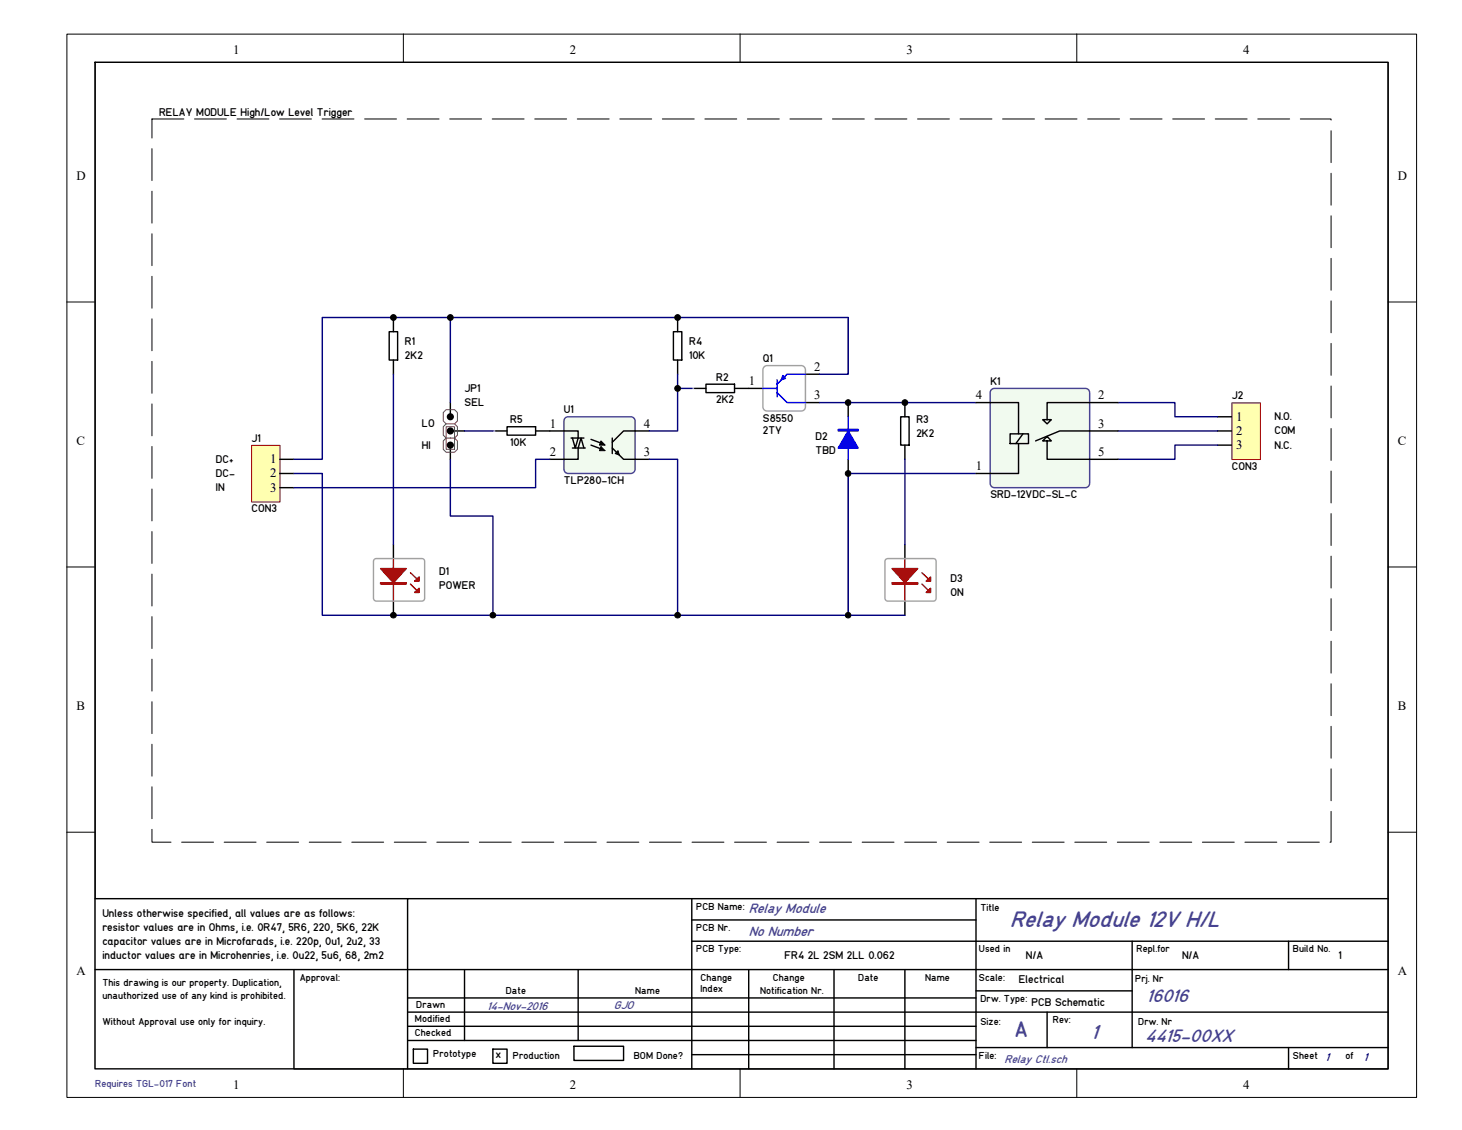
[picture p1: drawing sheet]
<svg xmlns="http://www.w3.org/2000/svg" width="279mm" height="216mm" viewBox="0 0 279 216" stroke-linecap="round" stroke-linejoin="round" font-family="sans-serif">
<g fill="none" stroke="#000" stroke-width=".19">
<path d="M12.8 6.5h257.9v203.2h-257.9zM18.2 11.9h247.1v192.4h-247.1zM77.1 6.5v5.4M141.4 6.5v5.4M205.8 6.5v5.4M12.7 57.7h5.5M265.3 57.7h5.4M12.7 108.3h5.5M265.3 108.3h5.4M12.7 159h5.5M265.3 159h5.4M77.1 204.2v5.4"/>
<path d="M141.4 204.2v5.4M205.8 204.2v5.4"/>
</g>
<path d="M18.2 171.8h59.7v13.5h-59.7z" fill="#fff"/>
<path d="M18.2 171.7h59.7v13.6h-59.7z" fill="none" stroke="#fff" stroke-width=".19"/>
<path d="M18.2 185.3h38v19h-38z" fill="#fff"/>
<path d="M18.2 185.3h38v19h-38z" fill="none" stroke="#fff" stroke-width=".19"/>
<g fill="none" stroke="#000" stroke-width=".27">
<path d="M18.2 11.9h247.1v192.3h-247.1zM143.1 74.2h2.7M153.9 76.9h2.7M153.9 71.5h2.7M18.2 171.7h59.7M132.2 171.7v32.5M132.2 179.8h133.1M132.2 175.8h54.3M186.5 171.7v32.5M216.4 179.8v20.4M246.3 179.8v5.5M265.3 171.7h-187.4v32.5"/>
<path d="M18.2 185.3h247.1M56.2 185.3v18.9M77.9 190.7h108.6M77.9 193.4h187.4M77.9 196.1h108.6M77.9 198.8h108.6M88.8 185.3v13.5M109.7 199.9h9.5v2.7h-9.5zM110.5 185.3v13.5M143.1 185.3v18.9M159.4 185.3v18.9M172.9 185.3v18.9"/>
<path d="M186.5 189.3h29.9M200.1 193.4v6.8M79 200.4h2.7v2.8h-2.7zM94.2 200.4h2.7v2.8h-2.7zM132.2 201.5h54.3M186.5 200.2h78.8M246.3 200.2v4"/>
</g>
<path d="M146 70.1l.6-.2h6.5a.81 .81 0 0 1 .8 .8v7a.78 .78 0 0 1-.8 .8h-6.5a.78 .78 0 0 1-.8-.8v-7z" fill="none" stroke="#a4a4a4" stroke-width=".27"/>
<path d="M145.8 74.2h2.7M148.5 75l1.9 1.9h3.5M148.5 72.6v3.2M149.6 71.8l.5 .5-.8 .3zM153.9 71.5h-3.5l-1.9 1.9" fill="none" stroke="#00f" stroke-width=".27"/>
<path d="M108 79.9l.6-.3h11.9a.81 .81 0 0 1 .9 .8v9.3a.84 .84 0 0 1-.9 .8h-11.9a.8 .8 0 0 1-.8-.8v-9.3z" fill-rule="evenodd" fill="#f1faef"/>
<path d="M108 79.9l.6-.3h11.9a.81 .81 0 0 1 .9 .8v9.3a.84 .84 0 0 1-.9 .8h-11.9a.8 .8 0 0 1-.8-.8v-9.3z" fill="none" stroke="#48438b" stroke-width=".27"/>
<path d="M105.1 82.3h5.4v1.4l-.6 1.9-.5-1.9M109.1 83.7h2.5M109.4 85.6h2.4M111.6 85.6l-.6-1.9-.5 1.9v2.2h-5.4M112.9 83.9l2.2 .9M112.9 85l2.2 .9M117 85.6l2.2 2.2h4.9M117 83.7v3M124.1 82.3h-4.9l-2.2 2.2" fill="none" stroke="#000" stroke-width=".27"/>
<path d="M114.9 84.2l.8 .8h-1.1zM114.9 85.3l.8 .8h-1.1zM118.1 86.1l.3 .9-.8-.3z" fill="#000"/>
<path d="M114.9 84.2l.8 .8h-1.1zM114.9 85.3l.8 .8h-1.1zM118.1 86.1l.3 .9-.8-.3z" fill="none" stroke="#000" stroke-width=".19"/>
<path d="M235.5 77h5.4v10.8h-5.4z" fill="#ffffb0"/>
<path d="M235.4 77h5.5v10.8h-5.5z" fill="none" stroke="#800000" stroke-width=".19"/>
<path d="M232.7 79.6h2.7M232.7 82.3h2.7M232.7 85h2.7" fill="none" stroke="#000" stroke-width=".27"/>
<path d="M48.1 85.1h5.4v10.8h-5.4z" fill="#ffffb0"/>
<path d="M48.1 85.1h5.4v10.8h-5.4z" fill="none" stroke="#800000" stroke-width=".19"/>
<path d="M53.5 87.8h2.7M53.5 90.5h2.7M53.5 93.2h2.7M75.2 104v2.7M75.2 114.9v2.7" fill="none" stroke="#000" stroke-width=".27"/>
<path d="M75.2 106.7v8.2M78.4 111.6l1.1 1.1M78.4 109.4l1.1 1.1" fill="none" stroke="#bf0000" stroke-width=".27"/>
<path d="M72.7 108.6h4.9l-2.4 2.7z" fill="#bf0000"/>
<path d="M72.7 108.6h4.9l-2.4 2.7zM72.7 111.3h4.9v.3h-4.9z" fill="none" stroke="#bf0000" stroke-width=".27"/>
<path d="M72.7 111.5h4.9" fill="none" stroke="#bf0000" stroke-width=".25"/>
<path d="M79.2 113.2l.9-.8v.8z" fill="#bf0000"/>
<path d="M79.2 113.2l.9-.8v.8z" fill="none" stroke="#bf0000" stroke-width=".27"/>
<path d="M79.2 111l.9-.8v.8z" fill="#bf0000"/>
<path d="M79.2 111l.9-.8v.8zM172.9 106.7v8.2M176.2 111.6l1.1 1.1M176.2 109.4l1.1 1.1" fill="none" stroke="#bf0000" stroke-width=".27"/>
<path d="M71.5 107l.4-.3 9 .1 .3 .5-.1 7.3-.5 .3-8.9-.1-.3-.5z" fill="none" stroke="#a4a4a4" stroke-width=".27"/>
<path d="M172.9 104v2.7M172.9 114.9v2.7" fill="none" stroke="#000" stroke-width=".27"/>
<path d="M170.5 108.6h4.9l-2.5 2.7z" fill="#bf0000"/>
<path d="M170.5 108.6h4.9l-2.5 2.7zM170.5 111.3h4.9v.3h-4.9z" fill="none" stroke="#bf0000" stroke-width=".27"/>
<path d="M170.5 111.5h4.9" fill="none" stroke="#bf0000" stroke-width=".25"/>
<path d="M177 113.2l.8-.8v.8z" fill="#bf0000"/>
<path d="M177 113.2l.8-.8v.8z" fill="none" stroke="#bf0000" stroke-width=".27"/>
<path d="M177 111l.8-.8v.8z" fill="#bf0000"/>
<path d="M177 111l.8-.8v.8z" fill="none" stroke="#bf0000" stroke-width=".27"/>
<path d="M169.2 107l.5-.3 9 .1 .2 .5-.1 7.3-.4 .3-9-.1-.3-.5z" fill="none" stroke="#a4a4a4" stroke-width=".27"/>
<path d="M75.2 60.7v.5M129.5 60.7v.5M132.2 74.2h.6M172.9 76.9v.6M94.2 82.3h.5" fill="none" stroke="#8080c0" stroke-width=".27"/>
<g fill="none" stroke="#000" stroke-width=".27">
<path d="M74.4 63.4h1.6v5.4h-1.6zM75.2 61.2v2.2M75.2 68.8v2.7M128.7 63.4h1.6v5.4h-1.6zM129.5 61.2v2.2M129.5 68.8v2.7M132.8 74.2h2.1M134.9 73.4h5.5v1.6h-5.5zM140.4 74.2h2.7M162.1 76.9v2.7M172.1 79.6h1.6v5.4h-1.6zM172.9 77.5v2.1"/>
<path d="M94.7 82.3h2.2M96.9 81.5h5.5v1.6h-5.5zM102.4 82.3h2.7M162.1 87.8v2.7M172.9 85v2.8"/>
</g>
<path d="M129.5 71.5v2.7M132.2 74.2h-2.7v8.1h-5.4M156.6 71.5h5.5v-10.8h-100.5v27.1h-5.4M156.6 76.9h29.9" fill="none" stroke="#000080" stroke-width=".27"/>
<path d="M162.1 79.6v8.2M160.2 82h3.8v.3h-3.8z" fill="none" stroke="#00f" stroke-width=".27"/>
<path d="M160.2 82.2h3.8" fill="none" stroke="#00f" stroke-width=".3"/>
<path d="M162.1 82.3l1.9 3.3h-3.8z" fill="#00f"/>
<path d="M162.1 82.3l1.9 3.3h-3.8z" fill="none" stroke="#00f" stroke-width=".27"/>
<path d="M75.2 71.5v32.5M86.1 60.7v16.2M213.7 76.9h10.8v2.7h8.2M56.2 90.5h5.4v27.1h100.5v-27.1h24.4M86.1 87.8v10.8h8.1v19M88.8 82.3h5.4M105.1 87.8h-2.7v5.4h-46.2M172.9 87.8v16.2M213.7 82.3h19M232.7 85h-8.2v2.8h-10.8M162.1 117.6h10.8" fill="none" stroke="#000080" stroke-width=".27"/>
<g fill="none" stroke="#000" stroke-width=".27">
<path d="M86.1 76.9v2.7M86.1 85v2.8M86.1 82.3h2.7"/>
<circle cx="86.1" cy="79.6" r=".55"/>
<circle cx="86.1" cy="85" r=".55"/>
<circle cx="86.1" cy="82.3" r=".55"/>
</g>
<g fill="#000">
<circle cx="75.2" cy="60.7" r=".55"/>
<circle cx="86.1" cy="60.7" r=".55"/>
<circle cx="86.1" cy="79.6" r=".55"/>
<circle cx="129.5" cy="60.7" r=".55"/>
<circle cx="129.5" cy="74.2" r=".55"/>
<circle cx="172.9" cy="76.9" r=".55"/>
<circle cx="86.1" cy="85" r=".55"/>
<circle cx="86.1" cy="82.3" r=".55"/>
<circle cx="75.2" cy="117.5" r=".54"/>
<circle cx="94.2" cy="117.5" r=".54"/>
<circle cx="162.1" cy="117.5" r=".53"/>
</g>
<path d="M84.7 84.2l.6-.5h1.6l.5 .5v1.7l-.5 .5h-1.6l-.6-.5zM85.3 83.7l-.6-.6v-1.6l.6-.5h1.6l.5 .5v1.6l-.5 .6M85.3 81.5h1.6v4.4h-1.6zM85.3 81l-.6-.6v-1.6l.6-.5h1.6l.5 .5v1.6l-.5 .6" fill="none" stroke="#713c38" stroke-width=".19"/>
<path d="M29 22.7h225.4v138.2h-225.4v-138.2" fill="none" stroke="#000" stroke-width=".19" stroke-dasharray="6.1 2"/>
<g fill="none" stroke="#000" stroke-width=".19">
<circle cx="75.2" cy="60.7" r=".55"/>
<circle cx="86.1" cy="60.7" r=".55"/>
<circle cx="129.5" cy="60.7" r=".55"/>
<circle cx="129.5" cy="74.2" r=".55"/>
<circle cx="172.9" cy="76.9" r=".55"/>
<circle cx="75.2" cy="117.5" r=".54"/>
<circle cx="94.2" cy="117.5" r=".54"/>
<circle cx="162.1" cy="117.5" r=".53"/>
</g>
<path d="M189.5 74.4l.5-.2h17.4a.8 .8 0 0 1 .8 .8v17.4a.83 .83 0 0 1-.8 .8h-17.4a.83 .83 0 0 1-.8-.8v-17.4z" fill-rule="evenodd" fill="#f1faef"/>
<path d="M189.5 74.4l.5-.2h17.4a.8 .8 0 0 1 .8 .8v17.4a.83 .83 0 0 1-.8 .8h-17.4a.83 .83 0 0 1-.8-.8v-17.4z" fill="none" stroke="#48438b" stroke-width=".27"/>
<path d="M186.5 76.9h8.1v6M213.7 76.9h-13.6v3.3M193 82.9h3.6v1.9h-3.6zM194.6 84.8v5.7h-8.1M195.5 82.9l-1.4 1.9M199.3 84.2l.8-.8 .8 .8zM199.3 80.2h1.6l-.8 .8zM200.1 84.2v3.6h13.6M213.7 82.3h-11.2l-4.6 1.9" fill="none" stroke="#000" stroke-width=".27"/>
<g fill="#000">
<circle cx="162.1" cy="76.9" r=".53"/>
<circle cx="162.1" cy="90.5" r=".53"/>
<circle cx="129.5" cy="117.5" r=".54"/>
</g>
<g fill="none" stroke="#000" stroke-width=".19">
<circle cx="162.1" cy="76.9" r=".53"/>
<circle cx="162.1" cy="90.5" r=".53"/>
<circle cx="129.5" cy="117.5" r=".54"/>
</g>
<path d="M124.1 87.8h5.4v29.8" fill="none" stroke="#000080" stroke-width=".27"/>
<text font-size="4.5" fill="#48438b" x="193" y="177.2">Relay Module 12V H/L</text>
<text font-size="4.2" fill="#48438b" x="193.9" y="198.1">A</text>
<text font-size="4" fill="#48438b" x="208.5" y="198.5">1</text>
<g font-size="3.6" fill="#48438b">
<text x="219.1" y="191.5">16016</text>
<text x="218.9" y="199.1">4415-00XX</text>
</g>
<g font-size="2.7" fill="#48438b">
<text x="143.1" y="178.8">No Number</text>
<text x="143.1" y="174.5">Relay Module</text>
</g>
<g font-size="2.4">
<text x="44.5" y="10.2">1</text>
<text x="108.9" y="10.2">2</text>
<text x="173.2" y="10.2">3</text>
<text x="237.6" y="10.2">4</text>
<text x="14.6" y="34.4">D</text>
<text x="267.2" y="34.4">D</text>
<text x="155.6" y="70.9">2</text>
<text x="143.1" y="73.6">1</text>
<text x="155.6" y="76.3">3</text>
<text x="186.5" y="76.3">4</text>
<text x="209.9" y="76.3">2</text>
<text x="105.1" y="81.7">1</text>
<text x="123" y="81.7">4</text>
<text x="209.9" y="81.7">3</text>
<text x="236.2" y="80.4">1</text>
<text x="236.2" y="83.1">2</text>
<text x="14.6" y="85">C</text>
<text x="51.6" y="88.5">1</text>
<text x="105.1" y="87.2">2</text>
<text x="123" y="87.2">3</text>
<text x="186.5" y="89.9">1</text>
<text x="209.9" y="87.2">5</text>
<text x="236.2" y="85.8">3</text>
<text x="267.2" y="85">C</text>
<text x="51.6" y="91.2">2</text>
<text x="51.6" y="93.9">3</text>
<text x="14.6" y="135.7">B</text>
<text x="267.2" y="135.7">B</text>
<text x="14.6" y="186.3">A</text>
<text x="267.2" y="186.3">A</text>
<text x="44.5" y="208">1</text>
<text x="108.9" y="208">2</text>
<text x="173.2" y="208">3</text>
<text x="237.6" y="208">4</text>
</g>
<g font-size="2.2" fill="#48438b">
<text x="93.1" y="193">14-Nov-2016</text>
<text x="117.3" y="192.7">GJO</text>
<text x="192" y="203">Relay Ctl.sch</text>
</g>
<g font-size="2.2" fill="#000080">
<text x="253.3" y="202.8">1</text>
<text x="260.6" y="202.8">1</text>
</g>
<g font-size="2.1">
<text x="30.4" y="22.1">RELAY MODULE High/Low Level Trigger</text>
<text x="77.4" y="66">R1</text>
<text x="131.7" y="66">R4</text>
<text x="77.4" y="68.7">2K2</text>
<text x="131.7" y="68.7">10K</text>
<text x="145.8" y="69.2">Q1</text>
<text x="88.8" y="74.9">JP1</text>
<text x="88.8" y="77.6">SEL</text>
<text x="136.9" y="72.7">R2</text>
<text x="136.9" y="77.1">2K2</text>
<text x="189.3" y="73.5">K1</text>
<text x="235.4" y="76.2">J2</text>
<text x="80.6" y="81.7">LO</text>
<text x="97.5" y="80.9">R5</text>
<text x="107.8" y="79">U1</text>
<text x="145.8" y="80.6">S8550</text>
<text x="145.8" y="83">2TY</text>
<text x="175.1" y="80.9">R3</text>
<text x="175.1" y="83.6">2K2</text>
<text x="243.5" y="80.3">N.O.</text>
<text x="243.5" y="83">COM</text>
<text x="41.3" y="88.4">DC+</text>
<text x="48" y="84.4">J1</text>
<text x="80.6" y="85.7">HI</text>
<text x="97.5" y="85.2">10K</text>
<text x="155.9" y="84.1">D2</text>
<text x="155.9" y="86.8">TBD</text>
<text x="235.4" y="89.8">CON3</text>
<text x="243.5" y="85.7">N.C.</text>
<text x="41.3" y="91.1">DC-</text>
<text x="41.3" y="93.9">IN</text>
<text x="107.8" y="92.5">TLP280-1CH</text>
<text x="189.3" y="95.2">SRD-12VDC-SL-C</text>
<text x="48" y="97.9">CON3</text>
<text x="83.9" y="109.9">D1</text>
<text x="83.9" y="112.6">POWER</text>
<text x="181.7" y="111.2">D3</text>
<text x="181.7" y="113.9">ON</text>
<text x="19.6" y="175.1">Unless otherwise specified, all values are as follows:</text>
<text x="19.6" y="177.8">resistor values are in Ohms, i.e. 0R47, 5R6, 220, 5K6, 22K</text>
<text x="19.6" y="180.6">capacitor values are in Microfarads, i.e. 220p, 0u1, 2u2, 33</text>
<text x="19.6" y="183.3">inductor values are in Microhenries, i.e. 0u22, 5u6, 68, 2m2</text>
<text x="149.9" y="183.3">FR4 2L 2SM 2LL 0.062</text>
<text x="196" y="183.3">N/A</text>
<text x="225.9" y="183.3">N/A</text>
<text x="255.8" y="183.3">1</text>
<text x="194.7" y="187.9">Electrical</text>
<text x="197.1" y="192.2">PCB Schematic</text>
<text x="94.7" y="202.2">x</text>
</g>
<g font-size="1.9">
<text x="133.1" y="173.8">PCB Name:</text>
<text x="133.1" y="177.9">PCB Nr.</text>
<text x="187.4" y="174.1">Title</text>
<text x="133.1" y="181.9">PCB Type:</text>
<text x="187.1" y="181.9">Used in</text>
<text x="217.2" y="181.9">Repl.for</text>
<text x="247.1" y="181.9">Build No.</text>
<text x="19.6" y="188.5">This drawing is our property. Duplication,</text>
<text x="19.6" y="190.9">unauthorized use of any kind is prohibited.</text>
<text x="57.3" y="187.4">Approval:</text>
<text x="96.6" y="189.8">Date</text>
<text x="121.4" y="189.8">Name</text>
<text x="133.9" y="187.4">Change</text>
<text x="133.9" y="189.6">Index</text>
<text x="145.2" y="189.8">Notification Nr.</text>
<text x="147.7" y="187.4">Change</text>
<text x="164" y="187.4">Date</text>
<text x="176.8" y="187.4">Name</text>
<text x="187.1" y="187.4">Scale:</text>
<text x="187.4" y="191.4">Drw. Type:</text>
<text x="217" y="187.7">Prj. Nr</text>
<text x="19.6" y="195.8">Without Approval use only for inquiry.</text>
<text x="79.3" y="195.2">Modified</text>
<text x="79.3" y="198">Checked</text>
<text x="79.5" y="192.5">Drawn</text>
<text x="187.4" y="195.8">Size:</text>
<text x="201.2" y="195.5">Rev:</text>
<text x="217.5" y="195.8">Drw. Nr</text>
<text x="82.8" y="202">Prototype</text>
<text x="98" y="202.3">Production</text>
<text x="121.1" y="202.3">BOM Done?</text>
<text x="187.1" y="202.3">File:</text>
<text x="247.1" y="202.3">Sheet</text>
<text x="257.1" y="202.3">of</text>
</g>
<text font-size="1.9" fill="#48438b" x="18.2" y="207.7">Requires TGL-017 Font</text>
</svg>
